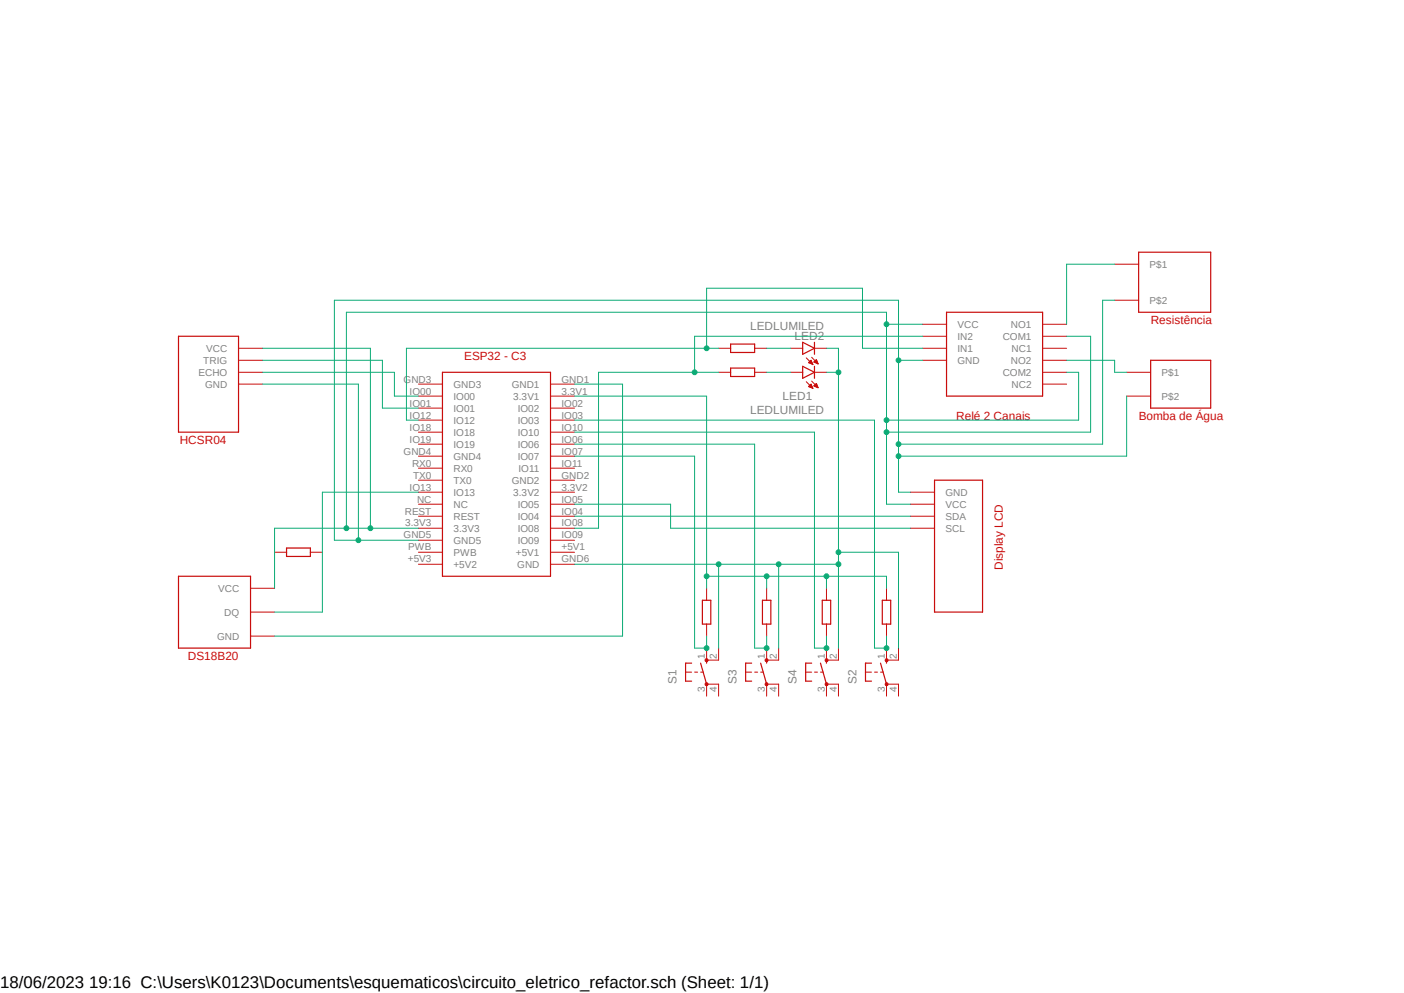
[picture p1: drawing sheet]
<svg xmlns="http://www.w3.org/2000/svg" width="297mm" height="210mm" viewBox="0 0 297 210" stroke-linecap="round" stroke-linejoin="round" font-family="sans-serif">
<path d="M37.3 53.2l222.5 98.4M259.8 53.2l-222.5 98.4" fill="none" stroke="#fff" stroke-width=".21"/>
<g fill="none" stroke="#c90d0c" stroke-width=".21">
<path d="M50.5 73.7h5M50.5 76.2h5M50.5 78.7h5M152 73.7h2.6M152 78.7h2.6M159.6 73.7h2.6M159.6 78.7h2.6M167.3 73.7h2.5M167.3 78.7h2.5M170.6 75.7l1.4 1.4M171.1 76.7l.9 .4M171.1 76.7l.5-.5 .4 .9"/>
<path d="M171.1 76.7h.7M171.1 76.6h.6M171.2 76.5h.5M171.3 76.5h.4M171.3 76.8h.5M171.4 76.4h.2M171.4 76.3h.2M171.5 76.9h.4M171.7 75.6l1.4 1.4M171.7 77h.2M171.9 77.1h.1M172.2 76.5h.7"/>
<path d="M172.3 73.7h2.5M172.3 78.7h2.5M172.3 76.5h.5M172.3 76.6h.6M172.4 76.4h.4M172.5 76.3h.3M172.6 76.7h.4M172.6 76.2h.2M172.7 76.1l-.5 .5 .9 .4M172.7 76.1l.4 .9M172.7 76.1h.1M172.8 76.8h.2"/>
<path d="M173 76.9h.1M50.5 81.2h5M88.5 81.2h5.1M88.5 83.8h5.1M88.5 86.3h5.1M88.5 88.9h5.1M88.5 91.4h5.1M88.5 93.9h5.1M88.5 96.5h5.1M88.5 99h5.1M116.5 81.2h5M116.5 83.8h5"/>
<path d="M116.5 86.3h5M116.5 88.9h5M116.5 91.4h5M116.5 93.9h5M116.5 96.5h5M116.5 99h5M170.6 80.7l1.4 1.5M171.1 81.8h.7M171.1 81.7h.6M171.2 81.6h.5M171.3 81.9h.5M171.3 81.5h.4"/>
<path d="M171.4 81.4h.2M171.5 82h.4M171.5 81.3h.1M171.6 81.2l.4 .9-.9-.4zM171.7 80.6l1.4 1.4M171.7 82h.2M172.2 81.6h.7M172.3 81.7h.6M172.3 81.5h.5M172.4 81.4h.4M172.5 81.8h.5M172.5 81.3h.3"/>
<path d="M172.6 81.2h.2M172.7 81.1l-.5 .5 .9 .4M172.7 81.1l.4 .9M172.7 81.2h.1M172.7 81.9h.3M172.9 82h.2M58.1 116.8h2.5M65.7 116.8h2.5M88.5 101.6h5.1M88.5 104.1h5.1M88.5 106.6h5.1M88.5 109.2h5.1"/>
<path d="M88.5 111.7h5.1M88.5 114.3h5.1M88.5 116.8h5.1M88.5 119.3h5.1M116.5 101.6h5M116.5 104.1h5M116.5 106.6h5M116.5 109.2h5M116.5 111.7h5M116.5 114.3h5M116.5 116.8h5M116.5 119.3h5"/>
<path d="M53 124.4h5.1M53 129.5h5.1M53 134.5h5.1M149.5 139.6h2.5M145 142.2h1.3M146.9 142.2h.7M148.2 142.2h.6M149.5 144.7h2.5"/>
</g>
<g fill="none" stroke="#c90d0c" stroke-width=".25">
<path d="M37.8 71.1h12.7v20.3h-12.7zM93.6 78.7h22.9v43.2h-22.9zM154.6 72.8h5v1.7h-5zM154.6 77.9h5v1.7h-5zM169.8 72.4l2.5 1.3-2.5 1.2zM169.8 77.5l2.5 1.2-2.5 1.3zM172.3 72.4v2.5M172.3 77.5v2.5M60.6 115.9h5.1v1.8h-5.1zM37.8 121.9h15.2v15.2h-15.2zM149.5 139.6v.7M146.3 140.3h-1.3v3.8h1.3"/>
<path d="M148.2 140.3l1.3 4.4"/>
</g>
<path d="M149.2 144.5l.3-.1 .2 .1 .1 .2-.1 .2h-.5z" fill-rule="evenodd" fill="#c90d0c"/>
<path d="M149.2 144.5l.3-.1 .2 .1 .1 .2-.1 .2h-.5z" fill="none" stroke="#c90d0c" stroke-width=".21"/>
<path d="M149.2 139.4l.3-.1 .2 .1 .1 .2-.1 .3h-.5z" fill-rule="evenodd" fill="#c90d0c"/>
<path d="M149.2 139.4l.3-.1 .2 .1 .1 .2-.1 .3h-.5zM149.5 137.1v2.5M152 137.1v2.5M187.5 139.6h2.6M149.5 144.7v2.5M152 144.7v2.5M183.1 142.2h1.3M185 142.2h.6M186.3 142.2h.6M187.5 144.7h2.6" fill="none" stroke="#c90d0c" stroke-width=".21"/>
<path d="M187.5 139.6v.7M184.4 140.3h-1.3v3.8h1.3M186.3 140.3l1.2 4.4" fill="none" stroke="#c90d0c" stroke-width=".25"/>
<path d="M187.3 144.5l.2-.1 .3 .1v.4h-.5z" fill-rule="evenodd" fill="#c90d0c"/>
<path d="M187.3 144.5l.2-.1 .3 .1v.4h-.5z" fill="none" stroke="#c90d0c" stroke-width=".21"/>
<path d="M187.3 139.4l.2-.1 .3 .1v.5h-.5z" fill-rule="evenodd" fill="#c90d0c"/>
<path d="M162.2 139.6h2.5M187.3 139.4l.2-.1 .3 .1v.5h-.5zM187.5 137.1v2.5M190.1 137.1v2.5M157.7 142.2h1.3M159.6 142.2h.7M160.9 142.2h.6M162.2 144.7h2.5M187.5 144.7v2.5M190.1 144.7v2.5" fill="none" stroke="#c90d0c" stroke-width=".21"/>
<path d="M162.2 139.6v.7M159 140.3h-1.3v3.8h1.3M160.9 140.3l1.3 4.4" fill="none" stroke="#c90d0c" stroke-width=".25"/>
<path d="M161.9 144.5l.3-.1 .2 .1v.4h-.5z" fill-rule="evenodd" fill="#c90d0c"/>
<path d="M161.9 144.5l.3-.1 .2 .1v.4h-.5z" fill="none" stroke="#c90d0c" stroke-width=".21"/>
<path d="M161.9 139.4l.3-.1 .2 .1v.5h-.5z" fill-rule="evenodd" fill="#c90d0c"/>
<path d="M161.9 139.4l.3-.1 .2 .1v.5h-.5zM162.2 137.1v2.5M164.7 137.1v2.5M174.8 139.6h2.6M162.2 144.7v2.5M164.7 144.7v2.5M170.4 142.2h1.3M172.3 142.2h.6M173.6 142.2h.6M174.8 144.7h2.6" fill="none" stroke="#c90d0c" stroke-width=".21"/>
<path d="M174.8 139.6v.7M171.7 140.3h-1.3v3.8h1.3M173.6 140.3l1.2 4.4" fill="none" stroke="#c90d0c" stroke-width=".25"/>
<path d="M174.6 144.5l.2-.1 .3 .1v.4h-.5z" fill-rule="evenodd" fill="#c90d0c"/>
<path d="M174.6 144.5l.2-.1 .3 .1v.4h-.5z" fill="none" stroke="#c90d0c" stroke-width=".21"/>
<path d="M174.6 139.4l.2-.1 .3 .1v.5h-.5z" fill-rule="evenodd" fill="#c90d0c"/>
<g fill="none" stroke="#c90d0c" stroke-width=".21">
<path d="M235.8 55.9h5.1M195.2 68.6h5M195.2 71.1h5M195.2 73.7h5M195.2 76.2h5M220.6 78.7h5M220.6 68.6h5M220.6 71.1h5M220.6 73.7h5M220.6 76.2h5M235.8 63.5h5.1M238.3 78.7h5.1"/>
<path d="M220.6 81.2h5M238.3 83.8h5.1M192.6 104.1h5.1M192.6 106.6h5.1M192.6 109.2h5.1M192.6 111.7h5.1M149.5 124.4v2.6M149.5 132v2.5M162.2 124.4v2.6M162.2 132v2.5M174.6 139.4l.2-.1 .3 .1v.5h-.5zM174.8 124.4v2.6"/>
<path d="M174.8 132v2.5M174.8 137.1v2.5M177.4 137.1v2.5M187.5 124.4v2.6M187.5 132v2.5M174.8 144.7v2.5M177.4 144.7v2.5"/>
</g>
<path d="M240.9 53.3h15.2v12.7h-15.2zM200.2 66h20.4v17.8h-20.4zM243.4 76.2h12.7v10.1h-12.7zM197.7 101.6h10.2v27.9h-10.2zM148.6 127h1.8v5h-1.8zM161.3 127h1.8v5h-1.8zM173.9 127h1.8v5h-1.8zM186.6 127h1.8v5h-1.8z" fill="none" stroke="#c90d0c" stroke-width=".25"/>
<path d="M55.5 73.7h22.9v38h10.1M73.3 111.7h-15.2v12.7" fill="none" stroke="#0dab76" stroke-width=".21"/>
<circle cx="78.4" cy="111.7" r=".51" fill="#0dab76"/>
<g fill="none" stroke="#0dab76" stroke-width=".21">
<path d="M192.6 106.6h-5.1v-40.6h-114.2v45.7h5.1"/>
<circle cx="78.4" cy="111.7" r=".51"/>
</g>
<circle cx="73.3" cy="111.7" r=".51" fill="#0dab76"/>
<g fill="none" stroke="#0dab76" stroke-width=".21">
<path d="M187.5 68.6h7.7"/>
<circle cx="73.3" cy="111.7" r=".51"/>
</g>
<circle cx="187.5" cy="68.6" r=".51" fill="#0dab76"/>
<g fill="none" stroke="#0dab76" stroke-width=".21">
<path d="M225.6 71.1h5.1v20.3h-43.2"/>
<circle cx="187.5" cy="68.6" r=".51"/>
</g>
<circle cx="187.5" cy="91.4" r=".51" fill="#0dab76"/>
<g fill="none" stroke="#0dab76" stroke-width=".21">
<path d="M225.6 78.7h2.6v10.2h-40.7"/>
<circle cx="187.5" cy="91.4" r=".51"/>
</g>
<circle cx="187.5" cy="88.9" r=".51" fill="#0dab76"/>
<g fill="none" stroke="#0dab76" stroke-width=".21">
<path d="M55.5 81.2h20.3v33.1M70.7 114.3h17.8"/>
<circle cx="187.5" cy="88.9" r=".51"/>
</g>
<circle cx="75.8" cy="114.3" r=".51" fill="#0dab76"/>
<g fill="none" stroke="#0dab76" stroke-width=".21">
<path d="M190.1 76.2h5.1M192.6 104.1h-2.5v-40.6h-119.4v50.8"/>
<circle cx="75.8" cy="114.3" r=".51"/>
</g>
<circle cx="190.1" cy="76.2" r=".51" fill="#0dab76"/>
<g fill="none" stroke="#0dab76" stroke-width=".21">
<path d="M235.8 63.5h-2.5v30.4h-43.2"/>
<circle cx="190.1" cy="76.2" r=".51"/>
</g>
<circle cx="190.1" cy="93.9" r=".51" fill="#0dab76"/>
<g fill="none" stroke="#0dab76" stroke-width=".21">
<path d="M238.3 83.8v12.7h-48.2"/>
<circle cx="190.1" cy="93.9" r=".51"/>
</g>
<circle cx="190.1" cy="96.5" r=".51" fill="#0dab76"/>
<g fill="none" stroke="#0dab76" stroke-width=".21">
<path d="M55.5 76.2h25.4v10.1h7.6M55.5 78.7h27.9v5.1h5.1M162.2 73.7h5.1M174.8 78.7h2.6M174.8 73.7h2.6v45.6h-55.9M121.5 81.2h10.2v53.3h-73.6M88.5 104.1h-20.3v25.4h-10.1"/>
<circle cx="190.1" cy="96.5" r=".51"/>
</g>
<circle cx="177.4" cy="78.7" r=".51" fill="#0dab76"/>
<g fill="none" stroke="#0dab76" stroke-width=".21">
<path d="M152 119.3v17.8"/>
<circle cx="177.4" cy="78.7" r=".51"/>
</g>
<circle cx="152" cy="119.3" r=".51" fill="#0dab76"/>
<g fill="none" stroke="#0dab76" stroke-width=".21">
<path d="M164.7 119.3v17.8"/>
<circle cx="152" cy="119.3" r=".51"/>
</g>
<circle cx="164.7" cy="119.3" r=".51" fill="#0dab76"/>
<g fill="none" stroke="#0dab76" stroke-width=".21">
<path d="M177.4 119.3v17.8"/>
<circle cx="164.7" cy="119.3" r=".51"/>
</g>
<circle cx="177.4" cy="119.3" r=".51" fill="#0dab76"/>
<g fill="none" stroke="#0dab76" stroke-width=".21">
<path d="M177.4 116.8h12.7v20.3"/>
<circle cx="177.4" cy="119.3" r=".51"/>
</g>
<circle cx="177.4" cy="116.8" r=".51" fill="#0dab76"/>
<g fill="none" stroke="#0dab76" stroke-width=".21">
<path d="M152 78.7h-25.4v33h-5.1M195.2 71.1h-48.3v7.6"/>
<circle cx="177.4" cy="116.8" r=".51"/>
</g>
<circle cx="146.9" cy="78.7" r=".51" fill="#0dab76"/>
<g fill="none" stroke="#0dab76" stroke-width=".21">
<path d="M162.2 78.7h5.1M121.5 83.8h28v40.6M149.5 121.9h12.7"/>
<circle cx="146.9" cy="78.7" r=".51"/>
</g>
<circle cx="149.5" cy="121.9" r=".51" fill="#0dab76"/>
<g fill="none" stroke="#0dab76" stroke-width=".21">
<path d="M174.8 121.9h-12.6v2.5"/>
<circle cx="149.5" cy="121.9" r=".51"/>
</g>
<circle cx="162.2" cy="121.9" r=".51" fill="#0dab76"/>
<g fill="none" stroke="#0dab76" stroke-width=".21">
<path d="M187.5 121.9h-12.7v2.5"/>
<circle cx="162.2" cy="121.9" r=".51"/>
</g>
<circle cx="174.8" cy="121.9" r=".51" fill="#0dab76"/>
<g fill="none" stroke="#0dab76" stroke-width=".21">
<path d="M162.2 134.5v2.6h-2.6M187.5 121.9v2.5"/>
<circle cx="174.8" cy="121.9" r=".51"/>
</g>
<circle cx="162.2" cy="137.1" r=".51" fill="#0dab76"/>
<g fill="none" stroke="#0dab76" stroke-width=".21">
<path d="M121.5 93.9h38.1v43.2M174.8 134.5v2.6h-2.5"/>
<circle cx="162.2" cy="137.1" r=".51"/>
</g>
<circle cx="174.8" cy="137.1" r=".51" fill="#0dab76"/>
<g fill="none" stroke="#0dab76" stroke-width=".21">
<path d="M121.5 91.4h50.8v45.7M187.5 134.5v2.6h-2.5"/>
<circle cx="174.8" cy="137.1" r=".51"/>
</g>
<circle cx="187.5" cy="137.1" r=".51" fill="#0dab76"/>
<g fill="none" stroke="#0dab76" stroke-width=".21">
<path d="M121.5 88.9h63.5v48.2M146.9 137.1h2.6"/>
<circle cx="187.5" cy="137.1" r=".51"/>
</g>
<circle cx="149.5" cy="137.1" r=".51" fill="#0dab76"/>
<g fill="none" stroke="#0dab76" stroke-width=".21">
<path d="M149.5 73.7v-12.7h33v12.7h12.7M152 73.7h-66v15.2h2.5M121.5 96.5h25.4v40.6M121.5 109.2h71.1M121.5 106.6h20.4v5.1h50.7M149.5 134.5v2.6"/>
<circle cx="149.5" cy="137.1" r=".51"/>
</g>
<circle cx="149.5" cy="73.7" r=".51" fill="#0dab76"/>
<g fill="none" stroke="#0dab76" stroke-width=".21">
<path d="M235.8 55.9h-10.2v12.7M225.6 76.2h10.2v2.5h2.5"/>
<circle cx="149.5" cy="73.7" r=".51"/>
</g>
<text font-size="3.6" x="0" y="208.9">18/06/2023 19:16 C:\Users\K0123\Documents\esquematicos\circuito_eletrico_refactor.sch (Sheet: 1/1)</text>
<g font-size="2.5" fill="#808080">
<text x="158.7" y="69.7">LEDLUMILED</text>
<text x="168.1" y="71.9">LED2</text>
<text x="158.7" y="87.5">LEDLUMILED</text>
<text x="165.6" y="84.5">LED1</text>
<text x="143.1" y="144.7" transform="rotate(-90 143.1 144.7)">S1</text>
<text x="155.8" y="144.7" transform="rotate(-90 155.8 144.7)">S3</text>
<text x="168.5" y="144.7" transform="rotate(-90 168.5 144.7)">S4</text>
<text x="181.2" y="144.7" transform="rotate(-90 181.2 144.7)">S2</text>
</g>
<g font-size="2.5" fill="#c90d0c">
<text x="243.4" y="68.6">Resistência</text>
<text x="98.2" y="76.2">ESP32 - C3</text>
<text x="202.3" y="88.9">Relé 2 Canais</text>
<text x="240.9" y="88.9">Bomba de Água</text>
<text x="38" y="93.9">HCSR04</text>
<text x="212.2" y="120.6" transform="rotate(-90 212.2 120.6)">Display LCD</text>
<text x="39.8" y="139.6">DS18B20</text>
</g>
<g font-size="2.1" fill="#808080">
<text x="243.2" y="56.6">P$1</text>
<text x="243.2" y="64.3">P$2</text>
<text x="202.6" y="69.3">VCC</text>
<text x="202.6" y="71.9">IN2</text>
<text x="212.1" y="71.9">COM1</text>
<text x="213.9" y="69.3">NO1</text>
<text x="43" y="77">TRIG</text>
<text x="43.6" y="74.4">VCC</text>
<text x="202.6" y="74.4">IN1</text>
<text x="202.6" y="77">GND</text>
<text x="213.9" y="77">NO2</text>
<text x="214" y="74.4">NC1</text>
<text x="42" y="79.5">ECHO</text>
<text x="43.4" y="82">GND</text>
<text x="85.4" y="80.9">GND3</text>
<text x="86.7" y="83.4">IO00</text>
<text x="95.9" y="82">GND3</text>
<text x="108.2" y="82">GND1</text>
<text x="118.8" y="80.9">GND1</text>
<text x="118.8" y="83.4">3.3V1</text>
<text x="212.1" y="79.5">COM2</text>
<text x="214" y="82">NC2</text>
<text x="245.7" y="79.5">P$1</text>
<text x="86.7" y="86">IO01</text>
<text x="86.7" y="88.5">IO12</text>
<text x="95.9" y="84.5">IO00</text>
<text x="95.9" y="87.1">IO01</text>
<text x="95.9" y="89.6">IO12</text>
<text x="108.6" y="84.5">3.3V1</text>
<text x="109.5" y="87.1">IO02</text>
<text x="109.5" y="89.6">IO03</text>
<text x="118.8" y="86">IO02</text>
<text x="118.8" y="88.5">IO03</text>
<text x="245.7" y="84.5">P$2</text>
<text x="86.7" y="91.1">IO18</text>
<text x="86.7" y="93.6">IO19</text>
<text x="95.9" y="92.2">IO18</text>
<text x="95.9" y="94.7">IO19</text>
<text x="109.5" y="92.2">IO10</text>
<text x="109.5" y="94.7">IO06</text>
<text x="118.8" y="91.1">IO10</text>
<text x="118.8" y="93.6">IO06</text>
<text x="85.4" y="96.1">GND4</text>
<text x="87.2" y="98.7">RX0</text>
<text x="87.4" y="101.2">TX0</text>
<text x="95.9" y="97.2">GND4</text>
<text x="95.9" y="99.8">RX0</text>
<text x="109.5" y="97.2">IO07</text>
<text x="109.7" y="99.8">IO11</text>
<text x="118.8" y="96.1">IO07</text>
<text x="118.8" y="98.7">IO11</text>
<text x="118.8" y="101.2">GND2</text>
<text x="86.7" y="103.8">IO13</text>
<text x="88.2" y="106.3">NC</text>
<text x="95.9" y="102.3">TX0</text>
<text x="95.9" y="104.9">IO13</text>
<text x="95.9" y="107.4">NC</text>
<text x="108.2" y="102.3">GND2</text>
<text x="108.6" y="104.9">3.3V2</text>
<text x="109.5" y="107.4">IO05</text>
<text x="118.8" y="103.8">3.3V2</text>
<text x="118.8" y="106.3">IO05</text>
<text x="200" y="104.9">GND</text>
<text x="200" y="107.4">VCC</text>
<text x="85.4" y="113.9">GND5</text>
<text x="85.6" y="108.8">REST</text>
<text x="85.7" y="111.3">3.3V3</text>
<text x="95.9" y="109.9">REST</text>
<text x="95.9" y="112.5">3.3V3</text>
<text x="109.5" y="109.9">IO04</text>
<text x="109.5" y="112.5">IO08</text>
<text x="118.8" y="108.8">IO04</text>
<text x="118.8" y="111.3">IO08</text>
<text x="118.8" y="113.9">IO09</text>
<text x="200" y="109.9">SDA</text>
<text x="200" y="112.5">SCL</text>
<text x="86.3" y="119">+5V3</text>
<text x="86.4" y="116.4">PWB</text>
<text x="95.9" y="115">GND5</text>
<text x="95.9" y="117.6">PWB</text>
<text x="109.1" y="117.6">+5V1</text>
<text x="109.5" y="115">IO09</text>
<text x="118.8" y="116.4">+5V1</text>
<text x="118.8" y="119">GND6</text>
<text x="46.2" y="125.2">VCC</text>
<text x="95.9" y="120.1">+5V2</text>
<text x="109.4" y="120.1">GND</text>
<text x="47.5" y="130.3">DQ</text>
<text x="45.9" y="135.3">GND</text>
<text x="149.1" y="139.3" transform="rotate(-90 149.1 139.3)">1</text>
<text x="151.6" y="139.3" transform="rotate(-90 151.6 139.3)">2</text>
<text x="161.8" y="139.3" transform="rotate(-90 161.8 139.3)">1</text>
<text x="164.3" y="139.3" transform="rotate(-90 164.3 139.3)">2</text>
<text x="174.5" y="139.3" transform="rotate(-90 174.5 139.3)">1</text>
<text x="177" y="139.3" transform="rotate(-90 177 139.3)">2</text>
<text x="187.2" y="139.3" transform="rotate(-90 187.2 139.3)">1</text>
<text x="189.7" y="139.3" transform="rotate(-90 189.7 139.3)">2</text>
<text x="149.1" y="146.3" transform="rotate(-90 149.1 146.3)">3</text>
<text x="151.6" y="146.3" transform="rotate(-90 151.6 146.3)">4</text>
<text x="161.8" y="146.3" transform="rotate(-90 161.8 146.3)">3</text>
<text x="164.3" y="146.3" transform="rotate(-90 164.3 146.3)">4</text>
<text x="174.5" y="146.3" transform="rotate(-90 174.5 146.3)">3</text>
<text x="177" y="146.3" transform="rotate(-90 177 146.3)">4</text>
<text x="187.2" y="146.3" transform="rotate(-90 187.2 146.3)">3</text>
<text x="189.7" y="146.3" transform="rotate(-90 189.7 146.3)">4</text>
</g>
</svg>
